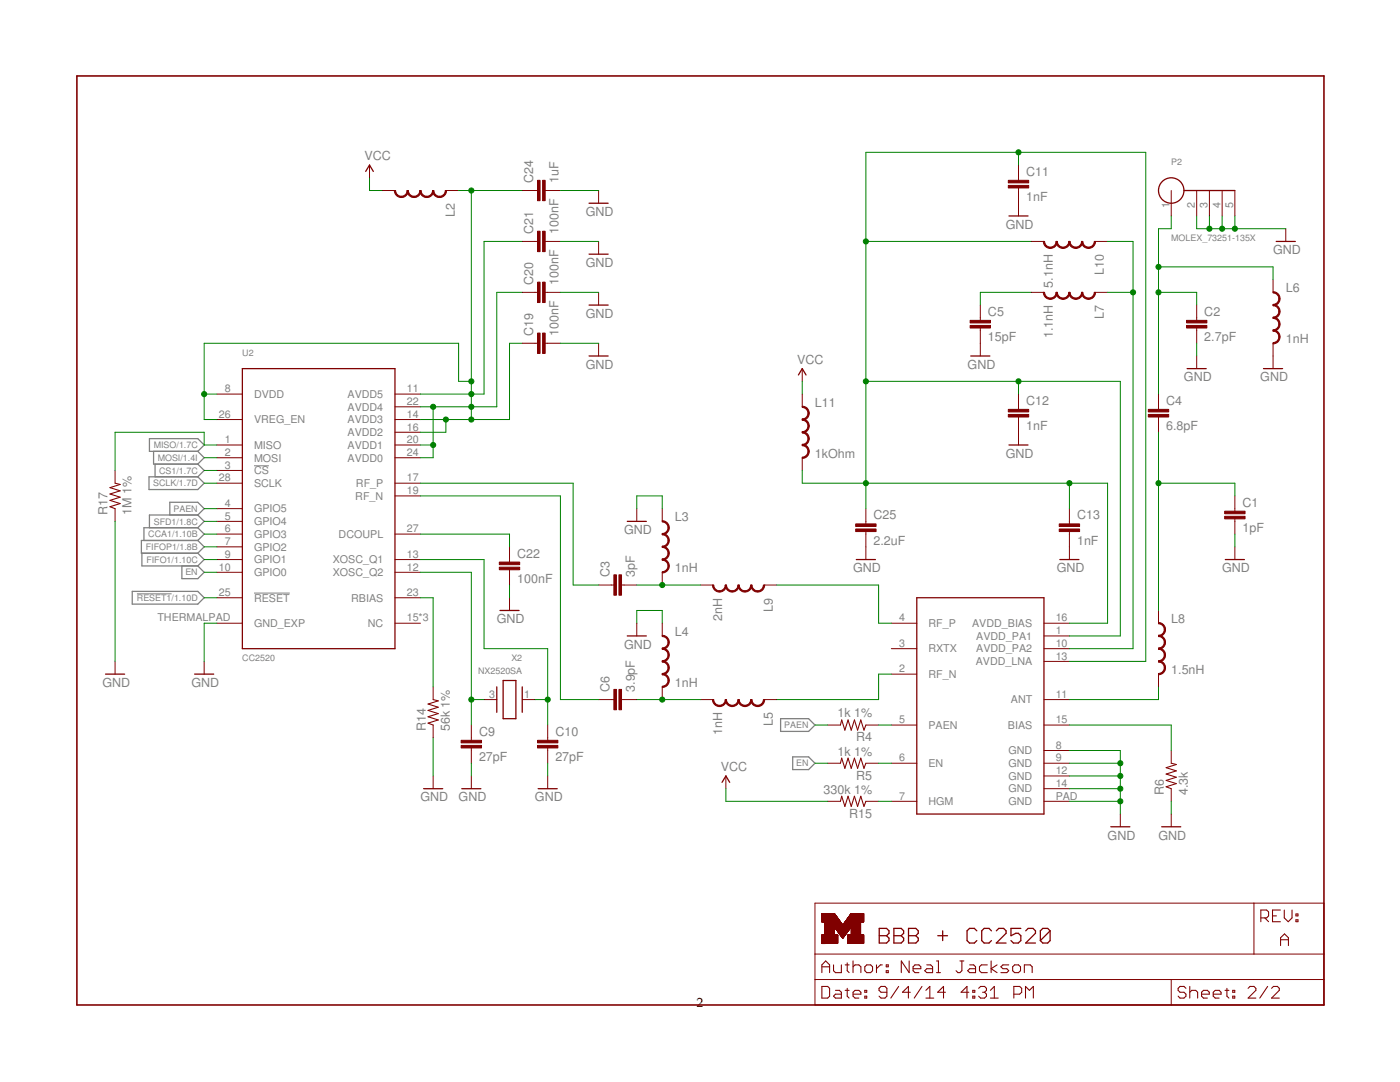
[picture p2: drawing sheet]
<svg xmlns="http://www.w3.org/2000/svg" width="279mm" height="216mm" viewBox="0 0 279 216" stroke-linecap="round" stroke-linejoin="round" font-family="sans-serif">
<path d="M50.7 92.9h3M27.3 118.5h6.9M50.7 118.3h7.1" fill="none" stroke="#808080" stroke-width=".2"/>
<g fill="none" stroke="#808080" stroke-width=".25">
<path d="M29.7 95.1h9.8l1.2 1.3-1.2 1.3h-9.8zM29.8 87.5h9.7l1.2 1.3-1.2 1.3h-9.7zM30.6 90.1v2.5h8.9M30.9 92.6v2.5M39.5 90.1l1.2 1.2-1.2 1.3M39.5 92.6l1.2 1.3-1.2 1.2M26.4 118h13.1l1.2 1.3-1.2 1.2h-13.1zM28.3 110.4v2.5h11.2M33.9 102.8v-2.6h5.6l1.2 1.3-1.2 1.3M36.3 112.9v2.6h3.2l1.2-1.3-1.2-1.3M39.5 102.8h-9.7v2.5M39.5 102.8l1.2 1.2-1.2 1.3"/>
<path d="M39.5 105.3h-10.8v2.5M39.5 105.3l1.2 1.3-1.2 1.2M39.5 107.8h-11.3v2.6h11.3M39.5 107.8l1.2 1.3-1.2 1.3M39.5 110.4l1.2 1.3-1.2 1.2M155.8 143.4h5.6l1.2 1.3-1.2 1.2h-5.6zM158.2 151h3.2l1.2 1.3-1.2 1.3h-3.2z"/>
</g>
<path d="M15.3 15.2h248.9v185.3h-248.9z" fill="none" stroke="#800000" stroke-width=".32"/>
<g fill="none" stroke="#800000" stroke-width=".2">
<path d="M73.7 32.9v2.6M76.3 38h2.5M89 38h2.5M104.2 38h3.1M108.8 38h3M119.5 38v2.6M203.3 32.9v3.1M203.3 37.5v5.6M233.7 38v5.1M238.8 38v5.1M241.4 38v5.1M243.9 38v5.1"/>
<path d="M246.4 38v5.1M104.2 48.2h3.1M104.2 58.3h3.1M108.8 48.2h3M108.8 58.3h3M119.5 48.2v2.5M119.5 58.3v2.6M205.8 48.2h2.5M205.8 58.3h2.5M218.5 48.2h2.5M218.5 58.3h2.5M254.1 55.8v2.5"/>
<path d="M256.6 45.6v2.6M43.3 78.6h5.1M78.8 78.6h5.1M104.2 68.5h3.1M108.8 68.5h3M119.5 68.5v2.5M160.1 73.6v2.5M160.1 78.6v2.6M195.6 60.9v3M195.6 65.4v5.6M203.3 78.6v3.1M231.2 78.6v3.1"/>
<path d="M238.8 60.9v3M238.8 65.4v3.1M238.8 71v2.6M254.1 68.5v5.1M23 93.9v2.5M43.3 83.7h5.1M43.3 88.8h5.1M43.3 91.3h5.1M43.3 93.9h5.1M43.3 96.4h5.1M78.8 83.7h5.1M78.8 88.8h5.1"/>
<path d="M78.8 91.3h5.1M78.8 96.4h5.1M78.8 81.2h5.1M78.8 86.3h5.1M78.8 99h5.1M160.1 91.3v2.6M203.3 83.2v5.6M231.2 83.2v3.1M246.4 99v3M23 101.5v2.5M43.3 101.5h5.1M43.3 104h5.1"/>
<path d="M43.3 106.6h5.1M43.3 109.1h5.1M43.3 111.7h5.1M43.3 114.2h5.1M43.3 119.3h5.1M78.8 106.6h5.1M78.8 111.7h5.1M78.8 114.2h5.1M78.8 119.3h5.1M101.7 109.1v3.1M101.7 113.7v3M101.7 119.3v2.5"/>
<path d="M119.5 116.7h3M124 116.7h3.1M127.1 101.5v2.5M132.2 101.5v2.5M132.2 114.2v2.5M139.8 116.7h2.5M152.5 116.7h2.5M172.8 101.5v3M172.8 106.1v5.6M213.4 101.5v3M213.4 106.1v5.6M246.4 103.5v3.1"/>
<path d="M246.4 109.1v2.6M23 132v2.5M40.7 132v2.5M43.3 124.4h5.1M78.8 124.4h5.1M86.4 137.1v2.5M96.6 139.6h2.5M104.2 139.6h2.6M119.5 139.6h3M124 139.6h3.1M127.1 124.4v2.5M132.2 124.4v2.5"/>
<path d="M132.2 137.1v2.5M139.8 139.6h2.5M152.5 139.6h2.5M177.9 124.4h5.1M177.9 134.5h5.1M177.9 129.4h5.1M208.3 124.4h5.1M208.3 139.6h5.1M208.3 129.4h5.1M208.3 132h5.1M208.3 126.9h5.1M231.2 121.8v2.6"/>
<path d="M231.2 134.5v2.6M86.4 144.7v2.5M86.4 154.8v2.6M94.1 144.7v3M94.1 149.2v3.1M94.1 154.8v2.6M109.3 144.7v3M109.3 149.2v3.1M109.3 154.8v2.6M144.9 154.8v2.6M165.2 144.7h2.5M165.2 159.9h2.5"/>
<path d="M165.2 152.3h2.5M172.8 144.7h2.5M172.8 159.9h2.5M172.8 152.3h2.5M177.9 144.7h5.1M177.9 159.9h5.1M177.9 152.3h5.1M208.3 144.7h5.1M208.3 159.9h5.1M208.3 152.3h5.1M208.3 149.8h5.1M208.3 154.8h5.1"/>
<path d="M208.3 157.4h5.1M233.7 149.8v2.5M233.7 157.4v2.5M223.6 162.4v2.6M233.7 162.4v2.6M162.6 180.2h101.6v20.3h-101.6zM162.6 195.5h101.6M162.6 190.4h101.6M164 188.2h3.2M164 188.1h3.2M164 188h3.2M164 187.9h3.2"/>
<path d="M164 187.8h3.2M164 187.7h3.2M164 187.6h3.2M164 187.5h3.2M164 187.4h3.2M164 187.3h3.2M164 187.2h3.2M164 187.1h3.2M164 187h3.2M164 186.9h3.2M164 186.8h3.2M164 186.7h3.2"/>
<path d="M164 186.6h3.2M164 183.9l3.7 .1M164 183.9h3.7M164 183.8l3.7 .1M164 183.8h3.6M164 183.7l3.6 .1M164 183.7h3.6M164 183.6l3.5 .1M164 183.6h3.5M164 183.5l3.4 .1M164 183.5h3.4M164 183.4h3.3"/>
<path d="M164 183.3h3.3M164 183.2l3.2 .1M164 183.2h3.2M164 183.1l3.2 .1M164 183.1h3.1M164 183l3.1 .1M164 183h3.1M164 182.9l3 .1M164 182.9h3M164 182.8l3 .1M164 182.8h2.9M164 182.7h2.9"/>
<path d="M164 182.6l2.8 .1M164 182.6h2.8M164 182.5l2.7 .1M164 182.5h2.7M164 182.4l2.7 .1M164 182.4h2.6M164 182.3h2.5M164 188.3h.7M164.6 186.5h1.9M164.6 186.4h1.9M164.6 184h3.2M164.7 186.3h1.8"/>
<path d="M164.7 186.2h1.8M164.7 186.1h1.8M164.7 186h1.8M164.7 185.9h1.8M164.7 185.8h1.8M164.7 185.7h1.8M164.7 185.6h1.8M164.7 185.5h1.8M164.7 185.4h1.8M164.7 185.3h1.8M164.7 185.2h1.8M164.7 185.1h1.8"/>
<path d="M164.7 185h1.8M164.7 184.9h7M164.7 184.8h7M164.7 184.7h7M164.7 184.6h7M164.7 184.5l7 .1M164.7 184.5h3.4M164.7 184.4l3.4 .1M164.7 184.4h3.4M164.7 184.3h3.3M164.7 184.2l3.3 .1M164.7 184.2h3.2"/>
<path d="M164.7 184.1l3.2 .1M164.7 184.1h3.2M164.7 184l3.1 .1M166.5 185.1h-1.8M166.6 185h3.2M166.7 185.1h3M166.7 185.2h3M166.8 185.3h2.8M166.8 185.4h2.7M166.9 185.4h2.6M166.9 185.5h2.6M167 185.6h2.4"/>
<path d="M167.1 185.7h2.2M167.1 185.8h2.1M167.2 185.8h2M167.2 186.6l-3.2 .1M167.2 185.9h2M167.2 185.9h1.9M167.3 186h1.8M167.3 186.1h1.7M167.4 186.1h1.6M167.4 186.2h1.6M167.5 186.2h1.4M167.5 186.3h1.4"/>
<path d="M167.5 186.3h1.3M167.6 186.4h1.2M167.7 186.6h1M167.8 186.7h.8M167.9 186.8h.6M167.9 186.9h.6M168 186.9h.4M168 187h.4M168.1 187.1h.2M168.1 187.2h.1M168.3 184.5h3.4M168.3 187.1h-.2"/>
<path d="M168.3 184.4h3.4M168.3 187h-.3M168.4 184.4h3.3M168.4 184.3h3.3M168.5 184.2h3.2M168.5 184.1h3.2M168.6 184.1h3.1M168.6 186.6h-.9M168.7 184h3.7M168.7 183.9h3.7M168.7 186.5l-1 .1M168.7 186.5h-1.1"/>
<path d="M168.8 183.8h3.6M168.8 183.7h3.6M168.9 183.7h3.5M168.9 183.6h3.5M169 183.5h3.4M169 183.4h3.4M169.1 183.4h3.3M169.1 183.3h3.3M169.2 183.3h3.2M169.2 183.2h3.2M169.2 188.2h3.2M169.2 188.1h3.2"/>
<path d="M169.2 188h3.2M169.2 187.9h3.2M169.2 187.8h3.2M169.2 187.7h3.2M169.2 187.6h3.2M169.2 187.5h3.2M169.2 187.4h3.2M169.2 187.3h3.2M169.2 187.2h3.2M169.2 187.1h3.2M169.2 187h3.2M169.2 186.9h3.2"/>
<path d="M169.2 186.8h3.2M169.2 186.7h3.2M169.2 186.6h3.2M169.3 183.1h3.1M169.3 185.7l-2.2 .1M169.3 183h3.1M169.4 183h3M169.4 182.9h3M169.4 185.5l-2.4 .1M169.5 182.8h2.9M169.5 182.7h2.9M169.6 182.7h2.8"/>
<path d="M169.6 182.6h2.8M169.7 182.5h2.7M169.8 185.1h-3.2M169.8 182.4h2.6M169.8 185v.1M169.8 185h-3.2M169.8 182.3h2.6M169.9 186.5v.1M169.9 186.5h1.8M169.9 186.4h1.8M169.9 186.3h1.8M169.9 186.2h1.8"/>
<path d="M169.9 186.1h1.8M169.9 186h1.8M169.9 185.9h1.8M169.9 185.8h1.8M169.9 185.7h1.8M169.9 185.6h1.8M169.9 185.5h1.8M169.9 185.4h1.8M169.9 185.3h1.8M169.9 185.2h1.8M169.9 185.1h1.8M169.9 185h1.8"/>
<path d="M171.8 184h-3.2M233.7 195.5v5M250.3 180.2v10.2"/>
</g>
<g fill="none" stroke="#800000" stroke-width=".21">
<path d="M23 96.4l1 .3-2.1 .6 2.1 .6-2.1 .7 2.1 .6-2.1 .6 2.1 .7-2.1 .6 1.1 .4M86.4 139.6l1.1 .2-2.1 .7 2.1 .6-2.1 .7 2.1 .6-2.1 .6 2.1 .7-2.1 .6 1 .4M167.7 144.7l.3-1 .6 2 .6-2 .7 2 .6-2 .7 2 .6-2 .6 2 .4-1M167.7 152.3l.3-1 .6 2 .6-2 .7 2 .6-2 .7 2 .6-2 .6 2 .4-1M167.7 159.9l.3-1 .6 2 .6-2 .7 2 .6-2 .7 2 .6-2 .6 2 .4-1M233.7 152.3l1.1 .2-2.1 .7 2.1 .6-2.1 .7 2.1 .6-2.1 .6 2.1 .7-2.1 .6 1 .4M164 194.1v-1.6l.8-.8 .8 .8v1.6M164 196.8h1.2l.4 .4v1.6l-.4 .4h-1.2zM164 192.9h1.6M166.3 192.5v1.2l.4 .4h1.2v-1.6M166.7 197.6h.8l.4 .4v1.2h-1.2l-.4-.4 .4-.4h1.2M168.7 197.6h.8"/>
<path d="M168.7 192.5h.8M169.1 192.1v1.6l.4 .4M169.1 197.2v1.6l.4 .4M170.2 198.4h1.6v-.4l-.4-.4h-.8l-.4 .4v.8l.4 .4h.8M170.2 191.7v2.4M170.2 192.9l.4-.4h.8l.4 .4v1.2M172.6 198.8h.4v.4h-.4zM172.6 197.6h.4v.4h-.4zM173 192.5h.8l.3 .4v.8l-.3 .4h-.8l-.4-.4v-.8zM174.9 192.5v1.6M176.1 192.5h-.4l-.8 .8M176.9 192.5h.4v.4h-.4z"/>
<path d="M176.9 193.7h.4v.4h-.4zM177 198h-1.2l-.4-.4v-.4l.4-.4h.8l.4 .4v1.6l-.4 .4h-.8l-.4-.4M179.3 196.8l-1.5 2.4M181.4 191.7v2.4l-1.5-2.4v2.4M181.7 198h-1.6l1.2-1.2v2.4M182.2 193.3h1.6v-.4l-.4-.4h-.8l-.4 .4v.8l.4 .4h.8M184 196.8l-1.5 2.4M184.8 199.2h1.6M184.8 197.6l.8-.8v2.4M185 192.5h.7l.4 .4v1.2h-1.1l-.4-.4 .4-.4h1.1M186.9 194.1h.8M186.9 191.7h.4v2.4"/>
<path d="M188.7 198h-1.6l1.2-1.2v2.4M191.6 191.7h.8M192 191.7v2l-.4 .4h-.4l-.4-.4M193.4 198h-1.6l1.2-1.2v2.4M193.5 192.5h.8l.4 .4v1.2h-1.2l-.4-.4 .4-.4h1.2M194.1 198.8h.4v.4h-.4zM194.1 197.6h.4v.4h-.4zM195.3 197.2l.4-.4h.8l.4 .4v.4l-.4 .4M196.1 198h.4M196.5 198l.4 .4v.4l-.4 .4h-.8l-.4-.4M197 192.5h-1.1l-.4 .4v.8l.4 .4h1.1M197.7 199.2h1.5"/>
<path d="M197.7 197.6l.7-.8v2.4M197.8 191.7v2.4M199 192.5l-1.2 .8 1.2 .8M201.3 192.5h-1.1l-.5 .4 .5 .4h.7l.4 .4-.4 .4h-1.2M202.1 192.9l.4-.4h.8l.4 .4v.8l-.4 .4h-.8l-.4-.4zM202.3 198.4h1.2l.4-.4v-.8l-.4-.4h-1.2v2.4M204.4 194.1v-1.6h1.2l.4 .4v1.2M204.7 199.2v-2.4l.7 .8 .8-.8v2.4M236.7 197.2l-.4-.4h-.8l-.4 .4v.4l.4 .4h.8l.4 .4v.4l-.4 .4h-.8l-.4-.4M237.4 198l.4-.4h.8l.4 .4v1.2M237.4 196.8v2.4M239.8 198.4h1.5v-.4l-.3-.4h-.8l-.4 .4v.8l.4 .4h.8"/>
<path d="M242.1 198.4h1.6v-.4l-.4-.4h-.8l-.4 .4v.8l.4 .4h.8M244.5 197.6h.8M244.9 197.2v1.6l.4 .4M246 198.8h.4v.4h-.4zM246 197.6h.4v.4h-.4zM249.1 197.2l.4-.4h.8l.3 .4v.4l-1.5 1.6h1.5M251.6 183.2h1.2l.4-.4v-.8l-.4-.4h-1.2v2.3M252.4 183.2l.8 .7M253 196.8l-1.6 2.4M253.8 197.2l.3-.4h.8l.4 .4v.4l-1.5 1.6h1.5M254 182.8h.7M255.5 181.6h-1.5v2.3h1.5"/>
<path d="M255.6 188.7v-1.6l.7-.7 .8 .7v1.6M255.6 187.5h1.5M256.3 181.6v1.6l.8 .7 .8-.7v-1.6M258.6 183.5h.4v.4h-.4zM258.6 182.4h.4v.4h-.4z"/>
</g>
<g fill="none" stroke="#800000" stroke-width=".25">
<path d="M73 34.2l.7-1.3 .8 1.3M236.3 38h10.1M117.6 50.7h3.8M117.6 40.6h3.8M201.4 43.1h3.8M254.7 48.2h3.8M48.4 73.6h30.4v55.8h-30.4zM117.6 71h3.8M117.6 60.9h3.8M159.3 74.8l.8-1.2 .8 1.2M193.7 71h3.8M236.9 73.6h3.8"/>
<path d="M252.2 73.6h3.8M201.4 88.8h3.8M125.2 104h3.8M170.9 111.7h3.8M183 119.3h25.3v43.1h-25.3zM211.5 111.7h3.8M244.5 111.7h3.8M21.1 134.5h3.8M38.8 134.5h3.9M99.1 137.1v5M99.8 121.8h3.8M100.4 135.8h2.6v7.6h-2.6z"/>
<path d="M104.2 137.1v5M125.2 126.9h3.8M84.5 157.4h3.8M92.2 157.4h3.8M107.4 157.4h3.8M144.1 156.1l.8-1.3 .7 1.3M221.7 165h3.8M231.8 165h3.8M175.5 185.3h1.4l.5 .4v.5l-.5 .5 .5 .5v.5l-.5 .5h-1.4zM175.5 186.7h1.4M178.4 185.3h1.5l.4 .4v.5l-.4 .5 .4 .5v.5l-.4 .5h-1.5zM178.4 186.7h1.5"/>
<path d="M181.3 185.3h1.5l.5 .4v.5l-.5 .5 .5 .5v.5l-.5 .5h-1.5zM181.3 186.7h1.5M187.2 186.7h1.9M188.1 185.7v2M194.9 185.7l-.4-.4h-1l-.5 .4v2l.5 .5h1l.4-.5M197.9 185.7l-.5-.4h-1l-.5 .4v2l.5 .5h1l.5-.5M198.8 185.7l.5-.4h1l.5 .4v.5l-2 2h2M203.7 185.3h-1.9v1.4l.9-.5h.5l.5 .5v1l-.5 .5h-1l-.4-.5M204.7 185.7l.5-.4h1l.5 .4v.5l-2 2h2M209.6 185.7l-.5-.4h-1l-.5 .4v2M209.6 185.7v2l-.5 .5h-1l-.5-.5M209.6 185.7l-2 2"/>
<circle cx="233.7" cy="38" r="2.54"/>
</g>
<g fill="#800000" stroke="#800000" stroke-width=".2">
<path d="M108.3 36h.5v4h-.5z"/>
<path d="M107.3 36h.5v4h-.5z"/>
<path d="M108.3 46.1h.5v4.1h-.5z"/>
<path d="M107.3 46.1h.5v4.1h-.5z"/>
<path d="M108.3 66.5h.5v4h-.5z"/>
<path d="M107.3 66.5h.5v4h-.5z"/>
<path d="M108.3 56.3h.5v4.1h-.5z"/>
<path d="M107.3 56.3h.5v4.1h-.5z"/>
<path d="M99.7 113.2h4v.5h-4z"/>
<path d="M99.7 112.2h4v.5h-4z"/>
<path d="M92 148.7h4.1v.5h-4.1z"/>
<path d="M92 147.7h4.1v.5h-4.1z"/>
<path d="M107.3 148.7h4v.5h-4z"/>
<path d="M107.3 147.7h4v.5h-4z"/>
<path d="M170.8 105.6h4v.5h-4z"/>
<path d="M170.8 104.5h4v.6h-4z"/>
<path d="M123.5 114.7h.5v4.1h-.5z"/>
<path d="M122.5 114.7h.5v4.1h-.5z"/>
<path d="M123.5 137.6h.5v4h-.5z"/>
<path d="M122.5 137.6h.5v4h-.5z"/>
<path d="M211.4 105.6h4.1v.5h-4.1z"/>
<path d="M211.4 104.5h4.1v.6h-4.1z"/>
<path d="M244.4 103h4.1v.5h-4.1z"/>
<path d="M244.4 102h4.1v.5h-4.1z"/>
<path d="M201.2 82.7h4.1v.5h-4.1z"/>
<path d="M201.2 81.7h4.1v.5h-4.1z"/>
<path d="M193.6 64.9h4.1v.5h-4.1z"/>
<path d="M193.6 63.9h4.1v.5h-4.1z"/>
<path d="M229.2 82.7h4v.5h-4z"/>
<path d="M229.2 81.7h4v.5h-4z"/>
<path d="M201.2 37h4.1v.5h-4.1z"/>
<path d="M201.2 36h4.1v.5h-4.1z"/>
<path d="M236.8 64.9h4.1v.5h-4.1z"/>
<path d="M236.8 63.9h4.1v.5h-4.1z"/>
</g>
<g fill="#800000" stroke="#800000" stroke-width=".2">
<path d="M87.7 39.2l.7-.3 .4-.4 .1-.5h.2a1.37 1.37 0 0 1-1.4 1.4z" fill-rule="evenodd"/>
<path d="M86.3 38h.3l.1 .5 .3 .4 .7 .3v.2a1.37 1.37 0 0 1-1.4-1.4z" fill-rule="evenodd"/>
<path d="M85.2 39.2l.7-.3 .3-.4 .1-.5h.3a1.37 1.37 0 0 1-1.4 1.4z" fill-rule="evenodd"/>
<path d="M83.8 38h.2l.2 .5 .3 .4 .7 .3v.2a1.37 1.37 0 0 1-1.4-1.4z" fill-rule="evenodd"/>
<path d="M82.6 39.2l.8-.3 .3-.4 .1-.5h.2a1.37 1.37 0 0 1-1.4 1.4z" fill-rule="evenodd"/>
<path d="M81.2 38h.3l.1 .5 .3 .4 .7 .3v.2a1.37 1.37 0 0 1-1.4-1.4z" fill-rule="evenodd"/>
<path d="M80.1 39.2l.7-.3 .3-.4 .1-.5h.3a1.37 1.37 0 0 1-1.4 1.4z" fill-rule="evenodd"/>
<path d="M78.7 38h.3l.1 .5 .3 .4 .7 .3v.2a1.37 1.37 0 0 1-1.4-1.4z" fill-rule="evenodd"/>
<path d="M151.2 140.7l.7-.2 .3-.4 .2-.5h.2a1.37 1.37 0 0 1-1.4 1.4z" fill-rule="evenodd"/>
<path d="M149.8 139.6h.3l.1 .5 .3 .4 .7 .2v.3a1.37 1.37 0 0 1-1.4-1.4z" fill-rule="evenodd"/>
<path d="M148.7 140.7l.7-.2 .4-.9h.3a1.37 1.37 0 0 1-1.4 1.4z" fill-rule="evenodd"/>
<path d="M147.3 139.6h.2l.1 .5 .4 .4 .7 .2v.3a1.37 1.37 0 0 1-1.4-1.4z" fill-rule="evenodd"/>
<path d="M146.1 140.7l.8-.2 .3-.4 .1-.5h.2a1.37 1.37 0 0 1-1.4 1.4z" fill-rule="evenodd"/>
<path d="M144.7 139.6h.3l.1 .5 .3 .4 .7 .2v.3a1.37 1.37 0 0 1-1.4-1.4z" fill-rule="evenodd"/>
<path d="M143.6 140.7l.7-.2 .3-.4 .1-.5h.3a1.37 1.37 0 0 1-1.4 1.4z" fill-rule="evenodd"/>
<path d="M142.2 139.6h.3l.1 .5 .3 .4 .7 .2v.3a1.37 1.37 0 0 1-1.4-1.4z" fill-rule="evenodd"/>
<path d="M151.2 117.9l.7-.3 .3-.4 .2-.5h.2a1.37 1.37 0 0 1-1.4 1.4z" fill-rule="evenodd"/>
<path d="M149.8 116.7h.3l.1 .5 .3 .4 .7 .3v.2a1.37 1.37 0 0 1-1.4-1.4z" fill-rule="evenodd"/>
<path d="M148.7 117.9l.7-.3 .4-.9h.3a1.37 1.37 0 0 1-1.4 1.4z" fill-rule="evenodd"/>
<path d="M147.3 116.7h.2l.1 .5 .4 .4 .7 .3v.2a1.37 1.37 0 0 1-1.4-1.4z" fill-rule="evenodd"/>
<path d="M146.1 117.9l.8-.3 .3-.4 .1-.5h.2a1.37 1.37 0 0 1-1.4 1.4z" fill-rule="evenodd"/>
<path d="M144.7 116.7h.3l.1 .5 .3 .4 .7 .3v.2a1.37 1.37 0 0 1-1.4-1.4z" fill-rule="evenodd"/>
<path d="M143.6 117.9l.7-.3 .3-.4 .1-.5h.3a1.37 1.37 0 0 1-1.4 1.4z" fill-rule="evenodd"/>
<path d="M142.2 116.7h.3l.1 .5 .3 .4 .7 .3v.2a1.37 1.37 0 0 1-1.4-1.4z" fill-rule="evenodd"/>
<path d="M132.2 103.9a1.37 1.37 0 0 1 1.4 1.4h-.3l-.1-.5-.3-.4-.7-.2z" fill-rule="evenodd"/>
<path d="M132.2 106.4l.7-.2 .3-.4 .1-.5h.3a1.37 1.37 0 0 1-1.4 1.4z" fill-rule="evenodd"/>
<path d="M132.2 106.4a1.37 1.37 0 0 1 1.4 1.4h-.3l-.1-.4-.3-.4-.7-.3z" fill-rule="evenodd"/>
<path d="M132.2 109l.7-.3 .3-.3 .1-.6h.3a1.37 1.37 0 0 1-1.4 1.4z" fill-rule="evenodd"/>
<path d="M132.2 109a1.37 1.37 0 0 1 1.4 1.4h-.3l-.1-.5-.3-.4-.7-.3z" fill-rule="evenodd"/>
<path d="M132.2 111.5l.7-.2 .3-.4 .1-.5h.3a1.37 1.37 0 0 1-1.4 1.4z" fill-rule="evenodd"/>
<path d="M132.2 111.5a1.37 1.37 0 0 1 1.4 1.4h-.3l-.1-.5-.3-.4-.7-.2z" fill-rule="evenodd"/>
<path d="M132.2 114.1l.7-.3 .3-.4 .1-.5h.3a1.37 1.37 0 0 1-1.4 1.4z" fill-rule="evenodd"/>
<path d="M132.2 126.8a1.37 1.37 0 0 1 1.4 1.4h-.3l-.1-.5-.3-.4-.7-.3z" fill-rule="evenodd"/>
<path d="M132.2 129.3l.7-.2 .3-.4 .1-.5h.3a1.37 1.37 0 0 1-1.4 1.4z" fill-rule="evenodd"/>
<path d="M132.2 129.3a1.37 1.37 0 0 1 1.4 1.4h-.3l-.1-.5-.3-.4-.7-.2z" fill-rule="evenodd"/>
<path d="M132.2 131.8l.7-.2 .3-.4 .1-.5h.3a1.37 1.37 0 0 1-1.4 1.4z" fill-rule="evenodd"/>
<path d="M132.2 131.8a1.37 1.37 0 0 1 1.4 1.4h-.3l-.1-.5-.3-.3-.7-.3z" fill-rule="evenodd"/>
<path d="M132.2 134.4l.7-.3 .3-.4 .1-.5h.3a1.37 1.37 0 0 1-1.4 1.4z" fill-rule="evenodd"/>
<path d="M132.2 134.4a1.37 1.37 0 0 1 1.4 1.4h-.3l-.1-.5-.3-.4-.7-.3z" fill-rule="evenodd"/>
<path d="M132.2 136.9l.7-.2 .3-.4 .1-.5h.3a1.37 1.37 0 0 1-1.4 1.4z" fill-rule="evenodd"/>
<path d="M217.2 59.5l.8-.3 .3-.4 .1-.5h.2a1.37 1.37 0 0 1-1.4 1.4z" fill-rule="evenodd"/>
<path d="M215.8 58.3h.3l.2 .7 .4 .4 .5 .1v.2a1.37 1.37 0 0 1-1.4-1.4z" fill-rule="evenodd"/>
<path d="M214.7 59.5l.7-.3 .3-.4 .1-.5h.3a1.37 1.37 0 0 1-1.4 1.4z" fill-rule="evenodd"/>
<path d="M213.3 58.3h.3l.2 .7 .4 .4 .5 .1v.2a1.37 1.37 0 0 1-1.4-1.4z" fill-rule="evenodd"/>
<path d="M212.2 59.5l.7-.3 .3-.4 .1-.5h.3a1.37 1.37 0 0 1-1.4 1.4z" fill-rule="evenodd"/>
<path d="M210.8 58.3h.2l.3 .7 .4 .4 .5 .1v.2a1.37 1.37 0 0 1-1.4-1.4z" fill-rule="evenodd"/>
<path d="M209.6 59.5l.7-.3 .4-.4 .1-.5h.2a1.37 1.37 0 0 1-1.4 1.4z" fill-rule="evenodd"/>
<path d="M208.2 58.3h.3l.2 .7 .4 .4 .5 .1v.2a1.37 1.37 0 0 1-1.4-1.4z" fill-rule="evenodd"/>
<path d="M217.2 49.3l.8-.2 .3-.4 .1-.5h.2a1.37 1.37 0 0 1-1.4 1.4z" fill-rule="evenodd"/>
<path d="M215.8 48.2h.3l.2 .7 .4 .3 .5 .1v.3a1.37 1.37 0 0 1-1.4-1.4z" fill-rule="evenodd"/>
<path d="M214.7 49.3l.7-.2 .3-.4 .1-.5h.3a1.37 1.37 0 0 1-1.4 1.4z" fill-rule="evenodd"/>
<path d="M213.3 48.2h.3l.2 .7 .4 .3 .5 .1v.3a1.37 1.37 0 0 1-1.4-1.4z" fill-rule="evenodd"/>
<path d="M212.2 49.3l.7-.2 .3-.4 .1-.5h.3a1.37 1.37 0 0 1-1.4 1.4z" fill-rule="evenodd"/>
<path d="M210.8 48.2h.2l.3 .7 .4 .3 .5 .1v.3a1.37 1.37 0 0 1-1.4-1.4z" fill-rule="evenodd"/>
<path d="M209.6 49.3l.7-.2 .4-.4 .1-.5h.2a1.37 1.37 0 0 1-1.4 1.4z" fill-rule="evenodd"/>
<path d="M208.2 48.2h.3l.2 .7 .4 .3 .5 .1v.3a1.37 1.37 0 0 1-1.4-1.4z" fill-rule="evenodd"/>
<path d="M160.1 81a1.37 1.37 0 0 1 1.4 1.4h-.3l-.2-.7-.4-.3-.5-.1z" fill-rule="evenodd"/>
<path d="M160.1 83.6l.7-.2 .3-.4 .1-.6h.3a1.37 1.37 0 0 1-1.4 1.4z" fill-rule="evenodd"/>
<path d="M160.1 83.6a1.37 1.37 0 0 1 1.4 1.4h-.3l-.2-.7-.4-.3-.5-.2z" fill-rule="evenodd"/>
<path d="M160.1 86.1l.7-.2 .3-.4 .1-.5h.3a1.37 1.37 0 0 1-1.4 1.4z" fill-rule="evenodd"/>
<path d="M160.1 86.1a1.37 1.37 0 0 1 1.4 1.4h-.3l-.2-.7-.4-.3-.5-.1z" fill-rule="evenodd"/>
<path d="M160.1 88.7l.7-.3 .3-.4 .1-.5h.3a1.37 1.37 0 0 1-1.4 1.4z" fill-rule="evenodd"/>
<path d="M160.1 88.7a1.37 1.37 0 0 1 1.4 1.4h-.3l-.2-.7-.4-.4-.5-.1z" fill-rule="evenodd"/>
<path d="M160.1 91.2l.7-.2 .3-.4 .1-.5h.3a1.37 1.37 0 0 1-1.4 1.4z" fill-rule="evenodd"/>
<path d="M231.2 124.2a1.37 1.37 0 0 1 1.4 1.4h-.3l-.2-.7-.4-.3-.5-.1z" fill-rule="evenodd"/>
<path d="M231.2 126.8l.7-.3 .3-.4 .1-.5h.3a1.37 1.37 0 0 1-1.4 1.4z" fill-rule="evenodd"/>
<path d="M231.2 126.8a1.37 1.37 0 0 1 1.4 1.4h-.3l-.2-.8-.4-.3-.5-.1z" fill-rule="evenodd"/>
<path d="M231.2 129.3l.7-.2 .3-.4 .1-.5h.3a1.37 1.37 0 0 1-1.4 1.4z" fill-rule="evenodd"/>
<path d="M231.2 129.3a1.37 1.37 0 0 1 1.4 1.4h-.3l-.2-.7-.4-.3-.5-.1z" fill-rule="evenodd"/>
<path d="M231.2 131.8l.7-.2 .3-.4 .1-.5h.3a1.37 1.37 0 0 1-1.4 1.4z" fill-rule="evenodd"/>
<path d="M231.2 131.8a1.37 1.37 0 0 1 1.4 1.4h-.3l-.2-.7-.4-.3-.5-.1z" fill-rule="evenodd"/>
<path d="M231.2 134.4l.7-.3 .3-.4 .1-.5h.3a1.37 1.37 0 0 1-1.4 1.4z" fill-rule="evenodd"/>
<path d="M254.1 58.2a1.37 1.37 0 0 1 1.4 1.4h-.3l-.2-.7-.4-.3-.5-.1z" fill-rule="evenodd"/>
<path d="M254.1 60.7l.7-.2 .3-.4 .1-.5h.3a1.37 1.37 0 0 1-1.4 1.4z" fill-rule="evenodd"/>
<path d="M254.1 60.7a1.37 1.37 0 0 1 1.4 1.4h-.3l-.2-.7-.4-.3-.5-.1z" fill-rule="evenodd"/>
<path d="M254.1 63.3l.7-.3 .3-.4 .1-.5h.3a1.37 1.37 0 0 1-1.4 1.4z" fill-rule="evenodd"/>
<path d="M254.1 63.3a1.37 1.37 0 0 1 1.4 1.4h-.3l-.2-.7-.4-.4-.5-.1z" fill-rule="evenodd"/>
<path d="M254.1 65.8l.7-.2 .3-.4 .1-.5h.3a1.37 1.37 0 0 1-1.4 1.4z" fill-rule="evenodd"/>
<path d="M254.1 65.8a1.37 1.37 0 0 1 1.4 1.4h-.3l-.2-.7-.4-.3-.5-.1z" fill-rule="evenodd"/>
<path d="M254.1 68.4l.7-.3 .3-.4 .1-.5h.3a1.37 1.37 0 0 1-1.4 1.4z" fill-rule="evenodd"/>
</g>
<g fill="none" stroke="#008000" stroke-width=".2">
<path d="M73.7 35.5v2.5h2.6M91.5 38h12.7M94.1 38v45.7M111.8 38h7.7M203.3 30.4v2.5M104.2 48.2h-7.6v30.4h-12.7M104.2 58.3h-5.1v22.9h-15.2M111.8 48.2h7.7M111.8 58.3h7.7M172.8 48.2h33M205.8 58.3h-10.2v2.6M221 48.2h5.1v81.2h-12.7"/>
<path d="M221 58.3h5.1M231.2 58.3h7.6v2.6M231.2 53.3h22.9v2.5M233.7 43.1v2.5h-2.5v33M238.8 43.1v2.5h17.8M241.4 43.1v2.5M243.9 43.1v2.5M246.4 43.1v2.5M40.7 78.6h2.6M94.1 76.1h-2.6v-7.6h-50.8v15.2h2.6M104.2 68.5h-2.5v15.2h-17.8M111.8 68.5h7.7"/>
<path d="M160.1 76.1v2.5M172.8 76.1h50.8v50.8h-10.2M203.3 76.1v2.5M238.8 68.5v2.5M40.7 96.4h2.6M40.7 91.3h2.6M40.7 93.9h2.6M43.3 88.8h-2.6v-2.5h-17.7v7.6M83.9 99h27.9v40.6h7.7M83.9 96.4h30.5v20.3h5.1M83.9 88.8h2.5M86.4 81.2v10.1h-2.5"/>
<path d="M89 83.7v2.6h-5.1M160.1 93.9v2.5h60.9v28h-7.6M213.4 96.4v5.1M231.2 96.4h15.2v2.6M231.2 86.3v35.5M23 104v28M40.7 106.6h2.6M40.7 111.7h2.6M40.7 114.2h2.6M40.7 119.3h2.6M40.7 104h2.6M40.7 109.1h2.6"/>
<path d="M40.7 101.5h2.6M83.9 106.6h17.8v2.5M83.9 114.2h10.2v30.5M83.9 111.7h12.7v17.7h12.7v15.3M83.9 119.3h2.5v17.8M101.7 116.7v2.6M127.1 101.5v-2.5h5.1v2.5M127.1 116.7h12.7M155 116.7h20.3v7.7h2.6M172.8 101.5v-71.1h55.9v101.6h-15.3M246.4 106.6v2.5M43.3 124.4h-2.6v7.6"/>
<path d="M94.1 139.6h2.5M106.8 139.6h2.5M127.1 124.4v-2.6h5.1v2.6M127.1 139.6h12.7M177.9 134.5h-2.6v5.1h-20.3M231.2 137.1v2.5h-17.8M86.4 147.2v7.6M94.1 152.3v2.5M109.3 152.3v2.5M144.9 157.4v2.5h20.3M162.6 152.3h2.6M162.6 144.7h2.6"/>
<path d="M175.3 152.3h2.6M175.3 159.9h2.6M175.3 144.7h2.6M213.4 149.8h10.2v12.6M213.4 152.3h10.2M213.4 154.8h10.2M213.4 157.4h10.2M213.4 159.9h10.2M213.4 144.7h20.3v5.1M233.7 159.9v2.5"/>
</g>
<g fill="#008000" stroke="#008000" stroke-width=".2">
<circle cx="223.6" cy="152.3" r=".51"/>
<circle cx="223.6" cy="154.8" r=".51"/>
<circle cx="223.6" cy="157.4" r=".51"/>
<circle cx="223.6" cy="159.9" r=".51"/>
<circle cx="241.4" cy="45.6" r=".51"/>
<circle cx="243.9" cy="45.6" r=".51"/>
<circle cx="246.4" cy="45.6" r=".51"/>
<circle cx="94.1" cy="78.6" r=".51"/>
<circle cx="86.4" cy="88.8" r=".51"/>
<circle cx="86.4" cy="81.2" r=".51"/>
<circle cx="94.1" cy="81.2" r=".51"/>
<circle cx="89" cy="83.7" r=".51"/>
<circle cx="94.1" cy="83.7" r=".51"/>
<circle cx="94.1" cy="38" r=".51"/>
<circle cx="94.1" cy="76.1" r=".51"/>
<circle cx="40.7" cy="78.6" r=".51"/>
<circle cx="109.3" cy="139.6" r=".51"/>
<circle cx="94.1" cy="139.6" r=".51"/>
<circle cx="132.2" cy="139.6" r=".51"/>
<circle cx="132.2" cy="116.7" r=".51"/>
<circle cx="203.3" cy="76.1" r=".51"/>
<circle cx="213.4" cy="96.4" r=".51"/>
<circle cx="172.8" cy="76.1" r=".51"/>
<circle cx="172.8" cy="48.2" r=".51"/>
<circle cx="203.3" cy="30.4" r=".51"/>
<circle cx="172.8" cy="96.4" r=".51"/>
<circle cx="226.1" cy="58.3" r=".51"/>
<circle cx="231.2" cy="53.3" r=".51"/>
<circle cx="231.2" cy="58.3" r=".51"/>
<circle cx="231.2" cy="96.4" r=".51"/>
</g>
<text font-size="2.7" x="139" y="200.9">2</text>
<g font-size="2.5" fill="#808080">
<text x="72.7" y="31.9">VCC</text>
<text x="204.8" y="35.1">C11</text>
<text x="106.4" y="36.5" transform="rotate(-90 106.4 36.5)">C24</text>
<text x="111.5" y="36.5" transform="rotate(-90 111.5 36.5)">1uF</text>
<text x="204.8" y="40.2">1nF</text>
<text x="90.8" y="43.3" transform="rotate(-90 90.8 43.3)">L2</text>
<text x="106.4" y="46.6" transform="rotate(-90 106.4 46.6)">C21</text>
<text x="111.5" y="46.6" transform="rotate(-90 111.5 46.6)">100nF</text>
<text x="116.9" y="43.1">GND</text>
<text x="200.7" y="45.6">GND</text>
<text x="116.9" y="53.2">GND</text>
<text x="254.1" y="50.7">GND</text>
<text x="106.4" y="56.8" transform="rotate(-90 106.4 56.8)">C20</text>
<text x="111.5" y="56.8" transform="rotate(-90 111.5 56.8)">100nF</text>
<text x="210.1" y="57.4" transform="rotate(-90 210.1 57.4)">5.1nH</text>
<text x="220.3" y="54.9" transform="rotate(-90 220.3 54.9)">L10</text>
<text x="256.6" y="58.3">L6</text>
<text x="116.9" y="63.4">GND</text>
<text x="197.2" y="63">C5</text>
<text x="220.3" y="63.6" transform="rotate(-90 220.3 63.6)">L7</text>
<text x="240.3" y="63">C2</text>
<text x="106.4" y="67" transform="rotate(-90 106.4 67)">C19</text>
<text x="111.5" y="67" transform="rotate(-90 111.5 67)">100nF</text>
<text x="197.2" y="68.1">15pF</text>
<text x="210.1" y="67.5" transform="rotate(-90 210.1 67.5)">1.1nH</text>
<text x="240.3" y="68.1">2.7pF</text>
<text x="256.6" y="68.5">1nH</text>
<text x="116.9" y="73.6">GND</text>
<text x="159.1" y="72.5">VCC</text>
<text x="193.1" y="73.6">GND</text>
<text x="236.3" y="76.1">GND</text>
<text x="251.5" y="76.1">GND</text>
<text x="162.6" y="81.2">L11</text>
<text x="204.8" y="80.8">C12</text>
<text x="232.7" y="80.8">C4</text>
<text x="204.8" y="85.9">1nF</text>
<text x="232.7" y="85.9">6.8pF</text>
<text x="162.6" y="91.3">1kOhm</text>
<text x="200.7" y="91.3">GND</text>
<text x="248" y="101.1">C1</text>
<text x="21.5" y="102.8" transform="rotate(-90 21.5 102.8)">R17</text>
<text x="26.3" y="102.8" transform="rotate(-90 26.3 102.8)">1M 1%</text>
<text x="124.5" y="106.6">GND</text>
<text x="134.7" y="104">L3</text>
<text x="174.3" y="103.7">C25</text>
<text x="215" y="103.7">C13</text>
<text x="248" y="106.2">1pF</text>
<text x="103.2" y="111.3">C22</text>
<text x="174.3" y="108.7">2.2uF</text>
<text x="215" y="108.7">1nF</text>
<text x="103.2" y="116.4">100nF</text>
<text x="121.6" y="115.2" transform="rotate(-90 121.6 115.2)">C3</text>
<text x="126.7" y="115.2" transform="rotate(-90 126.7 115.2)">3pF</text>
<text x="134.7" y="114.2">1nH</text>
<text x="170.3" y="114.2">GND</text>
<text x="210.9" y="114.2">GND</text>
<text x="243.9" y="114.2">GND</text>
<text x="99.2" y="124.4">GND</text>
<text x="144.1" y="123.8" transform="rotate(-90 144.1 123.8)">2nH</text>
<text x="154.3" y="122" transform="rotate(-90 154.3 122)">L9</text>
<text x="233.7" y="124.4">L8</text>
<text x="124.5" y="129.4">GND</text>
<text x="134.7" y="126.9">L4</text>
<text x="20.4" y="137">GND</text>
<text x="38.2" y="137">GND</text>
<text x="134.7" y="137">1nH</text>
<text x="233.7" y="134.5">1.5nH</text>
<text x="121.6" y="138.1" transform="rotate(-90 121.6 138.1)">C6</text>
<text x="126.7" y="138.1" transform="rotate(-90 126.7 138.1)">3.9pF</text>
<text x="167.1" y="143.1">1k 1%</text>
<text x="85" y="145.9" transform="rotate(-90 85 145.9)">R14</text>
<text x="89.8" y="145.9" transform="rotate(-90 89.8 145.9)">56k 1%</text>
<text x="95.6" y="146.8">C9</text>
<text x="110.8" y="146.8">C10</text>
<text x="144.1" y="146.7" transform="rotate(-90 144.1 146.7)">1nH</text>
<text x="154.3" y="144.9" transform="rotate(-90 154.3 144.9)">L5</text>
<text x="170.9" y="147.9">R4</text>
<text x="95.6" y="151.9">27pF</text>
<text x="110.8" y="151.9">27pF</text>
<text x="143.8" y="153.8">VCC</text>
<text x="167.1" y="150.8">1k 1%</text>
<text x="170.9" y="155.6">R5</text>
<text x="83.9" y="159.9">GND</text>
<text x="91.5" y="159.9">GND</text>
<text x="106.8" y="159.9">GND</text>
<text x="164.4" y="158.4">330k 1%</text>
<text x="232.2" y="158.6" transform="rotate(-90 232.2 158.6)">R6</text>
<text x="237" y="158.6" transform="rotate(-90 237 158.6)">4.3k</text>
<text x="169.5" y="163.2">R15</text>
<text x="221" y="167.5">GND</text>
<text x="231.2" y="167.5">GND</text>
</g>
<g font-size="2.1" fill="#808080">
<text x="233.4" y="41.5" transform="rotate(-90 233.4 41.5)">1</text>
<text x="238.5" y="41.5" transform="rotate(-90 238.5 41.5)">2</text>
<text x="241" y="41.5" transform="rotate(-90 241 41.5)">3</text>
<text x="243.5" y="41.5" transform="rotate(-90 243.5 41.5)">4</text>
<text x="246.1" y="41.5" transform="rotate(-90 246.1 41.5)">5</text>
<text x="43.7" y="83.4">26</text>
<text x="44.8" y="78.3">8</text>
<text x="50.7" y="79.4">DVDD</text>
<text x="69.4" y="79.4">AVDD5</text>
<text x="69.4" y="81.9">AVDD4</text>
<text x="81.2" y="78.3">11</text>
<text x="81.2" y="80.8">22</text>
<text x="81.2" y="83.4">14</text>
<text x="44.8" y="88.4">1</text>
<text x="50.7" y="84.5">VREG_EN</text>
<text x="50.7" y="89.6">MISO</text>
<text x="69.4" y="84.5">AVDD3</text>
<text x="69.4" y="87">AVDD2</text>
<text x="69.4" y="89.6">AVDD1</text>
<text x="81.2" y="85.9">16</text>
<text x="81.2" y="88.4">20</text>
<text x="44.8" y="91">2</text>
<text x="44.8" y="93.5">3</text>
<text x="50.7" y="92.1">MOSI</text>
<text x="50.7" y="94.6">CS</text>
<text x="69.4" y="92.1">AVDD0</text>
<text x="81.2" y="91">24</text>
<text x="43.7" y="96.1">28</text>
<text x="44.8" y="101.1">4</text>
<text x="50.7" y="97.2">SCLK</text>
<text x="70.9" y="99.7">RF_N</text>
<text x="71" y="97.2">RF_P</text>
<text x="81.2" y="96.1">17</text>
<text x="81.2" y="98.6">19</text>
<text x="44.8" y="103.7">5</text>
<text x="44.8" y="106.2">6</text>
<text x="50.7" y="102.3">GPIO5</text>
<text x="50.7" y="104.8">GPIO4</text>
<text x="50.7" y="107.3">GPIO3</text>
<text x="67.6" y="107.3">DCOUPL</text>
<text x="81.2" y="106.2">27</text>
<text x="43.7" y="113.8">10</text>
<text x="44.8" y="108.8">7</text>
<text x="44.8" y="111.3">9</text>
<text x="50.7" y="109.9">GPIO2</text>
<text x="50.7" y="112.4">GPIO1</text>
<text x="66.4" y="112.4">XOSC_Q1</text>
<text x="81.2" y="111.3">13</text>
<text x="81.2" y="113.8">12</text>
<text x="43.7" y="118.9">25</text>
<text x="50.7" y="115">GPIO0</text>
<text x="66.4" y="115">XOSC_Q2</text>
<text x="81.2" y="118.9">23</text>
<text x="31.4" y="124">THERMALPAD</text>
<text x="50.7" y="120">RESET</text>
<text x="50.7" y="125.1">GND_EXP</text>
<text x="70.1" y="120">RBIAS</text>
<text x="73.4" y="125.1">NC</text>
<text x="81.2" y="124">15*3</text>
<text x="179.4" y="124">4</text>
<text x="185.3" y="125.1">RF_P</text>
<text x="194" y="125.1">AVDD_BIAS</text>
<text x="210.7" y="124">16</text>
<text x="179.4" y="129.1">3</text>
<text x="185.3" y="130.2">RXTX</text>
<text x="194.8" y="130.2">AVDD_PA2</text>
<text x="194.8" y="127.7">AVDD_PA1</text>
<text x="210.7" y="131.6">13</text>
<text x="210.7" y="129.1">10</text>
<text x="210.7" y="126.5">1</text>
<text x="179.4" y="134.2">2</text>
<text x="185.3" y="135.3">RF_N</text>
<text x="194.7" y="132.7">AVDD_LNA</text>
<text x="97.6" y="139.2">3</text>
<text x="104.6" y="139.2">1</text>
<text x="201.7" y="140.4">ANT</text>
<text x="210.7" y="139.2">11</text>
<text x="179.4" y="144.3">5</text>
<text x="185.3" y="145.4">PAEN</text>
<text x="201.1" y="145.4">BIAS</text>
<text x="210.7" y="144.3">15</text>
<text x="210.7" y="149.4">8</text>
<text x="179.4" y="151.9">6</text>
<text x="185.3" y="153">EN</text>
<text x="201.3" y="150.5">GND</text>
<text x="201.3" y="153">GND</text>
<text x="201.3" y="155.6">GND</text>
<text x="210.7" y="151.9">9</text>
<text x="210.7" y="154.5">12</text>
<text x="179.4" y="159.5">7</text>
<text x="185.3" y="160.7">HGM</text>
<text x="201.3" y="158.1">GND</text>
<text x="201.3" y="160.7">GND</text>
<text x="210.7" y="157">14</text>
<text x="210.7" y="159.5">PAD</text>
</g>
<g font-size="1.8" fill="#808080">
<text x="233.7" y="32.9">P2</text>
<text x="233.7" y="48.2">MOLEX_73251-135X</text>
<text x="48.4" y="71">U2</text>
<text x="30.7" y="89.4">MISO/1.7C</text>
<text x="31.5" y="92">MOSI/1.4I</text>
<text x="31.8" y="94.5">CS1/1.7C</text>
<text x="30.6" y="97.1">SCLK/1.7D</text>
<text x="29.6" y="107.2">CCA1/1.10B</text>
<text x="30.7" y="104.7">SFD1/1.8C</text>
<text x="34.6" y="102.1">PAEN</text>
<text x="29.1" y="109.8">FIFOP1/1.8B</text>
<text x="29.2" y="112.3">FIFO1/1.10C</text>
<text x="27.3" y="119.9">RESET1/1.10D</text>
<text x="37" y="114.8">EN</text>
<text x="48.4" y="132">CC2520</text>
<text x="102" y="132">X2</text>
<text x="95.4" y="134.5">NX2520SA</text>
<text x="156.5" y="145.3">PAEN</text>
<text x="158.9" y="152.9">EN</text>
</g>
</svg>
